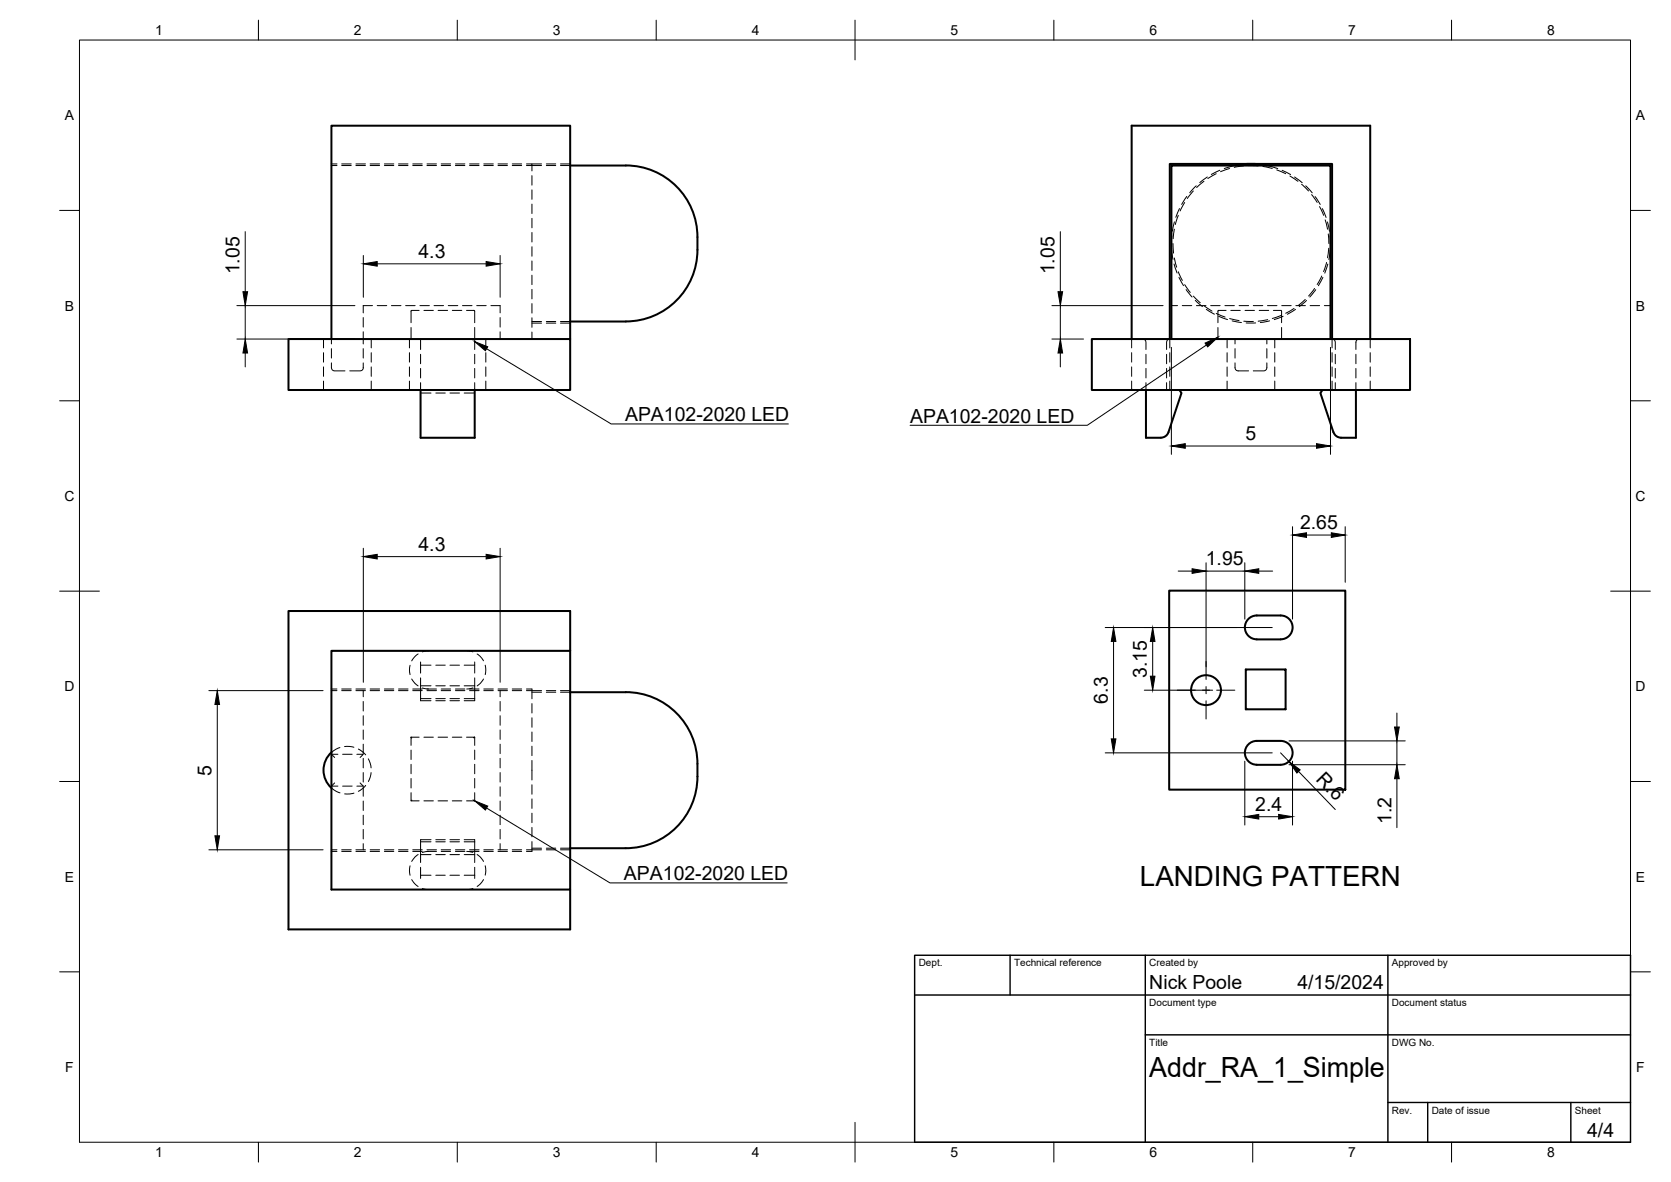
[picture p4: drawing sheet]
<svg xmlns="http://www.w3.org/2000/svg" width="420mm" height="297mm" viewBox="0 0 420 297" stroke-linecap="round" stroke-linejoin="round" font-family="sans-serif">
<!-- layer: Visible -->
<g fill="none" stroke="#000" stroke-width=".51">
<path d="M143.4 41.6h14M157.4 41.6a18.3 18.3 0 0 1 18 20.3 18 18 0 0 1-18 18.9h-14M310.6 41.6a20 20 0 0 1 7.9 0M72.5 85.2h70.9v12.8h-70.9zM83.3 85.2v-53.6h60.1v53.6M105.7 98v12h13.7v-12M274.5 85.2h80v12.8h-80zM284.5 85.2v-53.6h60v53.6M288.1 98v12h3.8M294.1 85.2v-44h40.8v44M294.5 85.2v-43.6h40v43.6M296.5 98l.6 .8-3.3 9.8a2 2 0 0 1-1.9 1.4"/>
<path d="M332.5 98l-.5 .8 3.3 9.8a2.07 2.07 0 0 0 1.9 1.4h3.7v-12M294 148.4h44.3v50h-44.3zM314.1 155.3l1.2-.5 .7-.1h6a3 3 0 0 1 3 3 3 3 0 0 1-3 3h-6a2.99 2.99 0 0 1-2.8-2 2.99 2.99 0 0 1 .9-3.4zM83.3 163.6h60.1v59.9h-60.1zM143.4 174l14-.1a18 18 0 0 1 18 18M143.4 163.6v-10h-70.9v80h70.9v-10.1M313.2 168.2h10.1l-.2 .2M313.4 178.1l-.2 .2h10.1l-.2-.2M313.4 168.4l-.2-.2v10.1M323.3 168.2v10.1M83.3 189.1a6 6 0 0 0 0 8.9M175.4 191.9v1.7a18.1 18.1 0 0 1-18 19.6h-14"/>
<path d="M316 192.2h6M316 192.2a3 3 0 0 1-3-3 3 3 0 0 1 3-3h6a3 3 0 0 1 3 3 3 3 0 0 1-3 3"/>
<circle cx="303.2" cy="173.4" r="3.8"/>
</g>
<!-- layer: Hidden -->
<g fill="none" stroke="#000" stroke-width=".25">
<path d="M83.3 41.6h1.4M83.3 41.2h1.4M85.9 41.6h2.4M85.9 41.2h2.4M89.5 41.6h2.4M89.5 41.2h2.4M93.1 41.6h2.3M93.1 41.2h2.3M96.6 41.6h2.4M96.6 41.2h2.4M100.2 41.6h2.4M100.2 41.2h2.4"/>
<path d="M103.8 41.6h2.4M103.8 41.2h2.4M107.4 41.6h2.3M107.4 41.2h2.3M110.9 41.6h2.4M110.9 41.2h2.4M114.5 41.6h2.4M114.5 41.2h2.4M118.1 41.6h2.4M118.1 41.2h2.4M121.6 41.6h2.4M121.6 41.2h2.4"/>
<path d="M125.2 41.6h2.4M125.2 41.2h2.4M128.8 41.6h2.4M128.8 41.2h2.4M132.4 41.2h1.4v1.8M132.4 41.6h3.8M133.8 44.1v2.4M133.8 47.7v2.4M133.8 51.3v2.4M133.8 54.9v2.3M133.8 58.4v2.4M133.8 41.2h2.4"/>
<path d="M137.4 41.6h2.3M137.4 41.2h2.3M140.9 41.6h2.5M140.9 41.2h2.5M294.6 59.3v2.3M295.3 57.6l-.3 2.4M295.3 55.8l-.5 2.3M296.3 54.1l-.8 2.3M296.6 52.4l-.9 2.2M297.9 50.9l-1.2 2.1M298.4 49.4l-1.3 2M300.1 48l-1.6 1.9"/>
<path d="M300.8 46.7l-1.7 1.7M302.7 45.6l-1.8 1.5M303.6 44.5l-1.9 1.4M305.8 43.7l-2.1 1.2M306.7 42.8l-2.1 1M309.2 42.3l-2.3 .8M310.6 41.6l-2.8 .8M312.7 41.7l-2.4 .4M313.9 41.6l2.4 .1M317.5 41.8l2.4 .5M318.5 41.6l2.8 .8M321 42.7l2.3 1"/>
<path d="M322.4 42.8l2.1 1.1M324.3 44.2l2 1.4M325.5 44.5l1.9 1.4M327.3 46.3l1.7 1.7M328.3 46.7l1.6 1.8M329.8 48.9l1.4 2M330.7 49.4l1.3 2M331.8 51.9l1 2.2M332.5 52.4l.9 2.2M333.2 55.3l.6 2.3M333.8 55.8l.5 2.3M334 58.8l.1 2.4"/>
<path d="M334.4 59.3l.1 2.4M91.3 79.8v2.4M93.7 76.8h-2.4v1.8M94.8 76.8h2.4M98.4 76.8h2.4M102 76.8h2.4M105.4 78l-2 .1v3M105.6 76.8h2.3M106.6 78h2.4M109.1 76.8h2.4M110.2 78h2.3M112.7 76.8h2.4"/>
<path d="M113.7 78h2.4M116.3 76.8h2.4M117.3 78l2 .1 .1 3M119.9 76.8h2.3M123.4 76.8h2.4v1.8M125.8 79.8v2.4M133.8 62v2.4M133.8 65.6v2.4M133.8 69.2v2.3M133.8 72.7v2.4M133.8 76.3v2.4M133.8 79.9v2.4"/>
<path d="M294.5 76.8h1.6M294.6 62.8l.3 2.4M294.9 61.2l.2 2.4M295.2 66.3l.8 2.3M295.3 64.8l.6 2.3M296.3 68.3l1 2.2M296.4 69.7l1.2 2.1M297.3 76.8h2.4M297.9 71.5l1.4 2M298.2 72.8l1.5 1.8M300.1 74.4l1.7 1.7M300.5 75.5l1.8 1.6"/>
<path d="M300.8 76.8h2.4M302.7 76.8l2.1 1.4M303.3 77.8l2.1 1.2M304.4 76.8h2.4M305.8 78.7l2.2 1M306.4 79.5l2.3 .8M308 76.8h2.4M308.3 78l-2 .1-.1 3M309.5 78h2.3M311.6 76.8h2.3M313.1 78h2.3M315.1 76.8h2.4"/>
<path d="M316.6 78h2.4M318.7 76.8h2.4M320.2 78h1.9l.1 .2v2.9M322.2 79.2l-2.3 .8M322.3 76.8h2.4M322.6 79.5l-2.2 .8M325.4 77.5l-2.1 1.2M325.7 77.8l-2 1.2M325.8 76.8h2.4M328.2 75.3l-1.8 1.5M328.5 75.5l-1.8 1.6M329.4 76.8h2.4"/>
<path d="M330.5 72.5l-1.5 1.9M330.8 72.8l-1.5 1.8M332.3 69.4l-1.1 2.1M332.6 69.7l-1.1 2.1M333 76.8h1.5M333.5 66l-.7 2.2M333.9 66.4l-.8 2.2M334.1 62.4l-.3 2.4M334.5 62.9l-.4 2.3M81.3 85.2v2.2M81.3 88.6v2.4M81.3 92.2v2.4"/>
<path d="M81.3 95.8v2.2M83.3 91.2v1.2a.79 .79 0 0 0 .8 .8h2.6M83.3 85.2v1.2M83.3 87.6v2.4M91.3 91.2v1.2a.8 .8 0 0 1-.7 .8h-2.7M91.3 83.4v3M91.3 87.6v2.4M93.3 85.2v2.2M93.3 88.6v2.4M93.3 92.2v2.4M93.3 95.8v2.2M103 85.2v2.2"/>
<path d="M103 88.6v2.4M103 92.2v2.4M103 95.8v2.2M103.4 82.3v2.9M105.7 85.2v2.6M105.7 89v2.4M105.7 92.6v2.4M105.7 96.2v1.8M105.7 98.8h2.7M109.6 98.8h2.4M113.1 98.8h2.4M116.7 98.8h2.7"/>
<path d="M119.4 82.3v5.5M119.4 89v2.4M119.4 92.6v2.4M119.4 96.2v1.8M122.2 85.2v2.2M122.2 88.6v2.4M122.2 92.2v2.4M122.2 95.8v2.2M125.8 83.4v1.8M133.8 80.8h2.4M133.8 83.4v1.8M133.8 81.2h2.4"/>
<path d="M137.4 80.8h2.3M137.4 81.2h2.3M140.9 80.8h2.5M140.9 81.2h2.5M284.5 85.2v2.2M284.5 88.6v2.4M284.5 92.2v2.4M284.5 95.8v2.2M287.3 85.2h.2a.76 .76 0 0 1 .6 .8v1.8M288.1 89v2.4M288.1 92.6v2.4M288.1 96.2v1.8"/>
<path d="M293.3 89v2.4M293.3 92.6v2.4M293.3 96.2v1.8M294.1 87.4v-2.2h-.1a.76 .76 0 0 0-.7 .8v1.8M294.1 88.6v2.4M294.1 92.2v2.4M294.1 95.8v2.2M306.2 82.3v2.9M308.5 85.2v2.2M308.5 88.6v2.4M308.5 92.2v2.4M308.5 95.8v2.2"/>
<path d="M309.2 80.1l2.4 .5M309.8 80.6l2.3 .5M310.5 91.2v1.2a.8 .8 0 0 0 .8 .8h2.6M310.5 85.2v1.2M310.5 87.6v2.4M312.7 80.7l2.5 .1M313.3 81.2h2.4M318.5 91.2v1.2a.79 .79 0 0 1-.8 .8h-2.6M318.5 85.2v1.2M318.5 87.6v2.4M318.7 80.3l-2.3 .4M319.2 80.6l-2.3 .5"/>
<path d="M320.5 85.2v2.2M320.5 88.6v2.4M320.5 92.2v2.4M320.5 95.8v2.2M322.2 82.3v2.9M334.9 87.4v-2.2h.2a.76 .76 0 0 1 .6 .8v1.8M334.9 88.6v2.4M334.9 92.2v2.4M334.9 95.8v2.2M335.7 89v2.4M335.7 92.6v2.4M335.7 96.2v1.8"/>
<path d="M340.9 89v2.4M340.9 92.6v2.4M340.9 96.2v1.8M341.7 85.2h-.1a.76 .76 0 0 0-.7 .8v1.8M344.5 85.2v2.2M344.5 88.6v2.4M344.5 92.2v2.4M344.5 95.8v2.2M83.3 173.6h1.4M83.3 173.2h1.4M85.9 173.6h2.4M85.9 173.2h2.4"/>
<path d="M89.5 173.6h2.4M89.5 173.2h2.4M91.3 173.6v1.5M91.3 176.3v2.4M91.3 179.9v2.4M93.1 173.6h2.3M93.1 173.2h2.3M96.6 173.6h2.4M96.6 173.2h2.4M100.2 173.6h2.4M100.2 173.2h2.4M103.1 167.2l-.1 1.1 .1 1.2"/>
<path d="M103.5 170.6l.9 1.2 .7 .6M103.8 173.6h2.4M103.8 173.2h2.4M105.1 164.3l-.7 .7-.9 1.1M105.7 170.4v5.7h2.7M105.7 166.4v2.7M105.7 167.2h2.7M105.7 172.3h2.7M105.7 175.6h2.7M106.2 172.9l1.5 .3M107.4 173.6h2.3M107.4 173.2h2.3"/>
<path d="M107.7 163.6l-1.5 .2M109.6 167.2h2.4M109.6 172.3h2.4M109.6 175.6h2.4M109.6 176.1h2.4M110.9 173.6h2.4M110.9 173.2h2.4M113.1 167.2h2.4M113.1 172.3h2.4M113.1 175.6h2.4M113.1 176.1h2.4M114.5 173.6h2.4"/>
<path d="M114.5 173.2h2.4M116.7 167.2h2.7M116.7 172.3h2.7M116.7 175.6h2.7M117.3 163.6l1.6 .2M118.1 173.6h2.4M118.1 173.2h2.4M118.9 172.9l-1.6 .3M119.4 170.4v5.7h-2.7M119.4 166.4v2.7M120 164.3l.8 .7 .8 1.1M121.6 170.6l-.8 1.2-.8 .6"/>
<path d="M121.6 173.6h2.4M121.6 173.2h2.4M122 167.2l.2 1.1-.2 1.2M125.2 173.6h2.4M125.2 173.2h2.4M125.8 173.6v1.5M125.8 176.3v2.4M125.8 179.9v2.4M128.8 173.6h2.4M128.8 173.2h2.4M132.4 173.2h1.4v2.4M132.4 173.6h3.8"/>
<path d="M133.8 176.8v2.4M133.8 174h2.4M137.4 173.6h2.3M137.4 174h2.3M140.9 173.6h2.5M140.9 174h2.5M83.3 198l1.2 .8 1 .4M84.1 196.8l-.8 .8h1.7M85 189.6h-1.7l.8 .8M85.5 187.9l-1 .4-1.2 .8M86.1 189.6h2.4M86.1 197.6h2.4"/>
<path d="M86.6 187.6l2.4 .2M89 199.3l-2.3 .2M89.7 189.6h1.6l-.7 .8M90.1 188.2l1.8 1.5M90.6 196.8l.7 .8h-1.6M91.3 183.4v2.4M91.3 187v2.4M91.3 190.6v2.4M91.3 194.1v2.4M91.3 197.7v2.4M91.9 197.4l-1.8 1.5M92.6 190.7l.5 1.1 .2 1.2"/>
<path d="M93.3 194.1l-.2 1.2-.5 1.1M103.4 188.5v2.4M103.4 192.1v2.3M103.4 195.6v2.4M103.4 199.2v2.1M103.4 185.3h2M103.5 185.4l-.1-.1v2M106.6 185.3h2.4M110.2 185.3h2.3M113.7 185.3h2.4M117.3 185.3h2.1l-.3 .1M119.4 185.3v2"/>
<path d="M119.4 188.5v2.4M119.4 192.1v2.3M119.4 195.6v2.4M119.4 199.2v2.1M125.8 183.4v2.4M125.8 187v2.4M125.8 190.6v2.4M125.8 194.1v2.4M125.8 197.7v2.4M133.8 180.4v2.4M133.8 183.9v2.4M133.8 187.5v2.4"/>
<path d="M133.8 191.1v4.9M133.8 197.2v2.4M83.3 213.6h1.4M83.3 214h1.4M85.9 213.6h2.4M85.9 214h2.4M89.5 213.6h2.4M89.5 214h2.4M91.3 201.3v2.4M91.3 204.9v2.3M91.3 208.4v2.4M91.3 212v1.6"/>
<path d="M93.1 213.6h2.3M93.1 214h2.3M96.6 213.6h2.4M96.6 214h2.4M100.2 213.6h2.4M100.2 214h2.4M103.1 217.6l-.1 1.2 .1 1.1M103.5 201l-.1 .3h2M103.8 213.6h2.4M103.8 214h2.4M105.1 214.7l-.7 .7-.9 1.1M105.7 218v2.8"/>
<path d="M105.7 219.9h2.7M105.7 214.8h2.7M105.7 211.5h2.7M106.6 201.3h2.4M107.4 213.6h2.3M107.4 214h2.3M107.7 214l-1.5 .2M108.4 211h-2.7v5.8M109.6 219.9h2.4M109.6 214.8h2.4M109.6 211.5h2.4M109.6 211h2.4"/>
<path d="M110.2 201.3h2.3M110.9 213.6h2.4M110.9 214h2.4M113.1 219.9h2.4M113.1 214.8h2.4M113.1 211.5h2.4M113.1 211h2.4M113.7 201.3h2.4M114.5 213.6h2.4M114.5 214h2.4M116.7 211h2.7v5.8M116.7 219.9h2.7"/>
<path d="M116.7 214.8h2.7M116.7 211.5h2.7M117.3 214l1.6 .2M118.1 213.6h2.4M118.1 214h2.4M119.1 201l.3 .3h-2.1M119.4 218v2.8M120 214.7l.8 .7 .8 1.1M121.6 213.6h2.4M121.6 214h2.4M122 217.6l.2 1.2-.2 1.1M125.2 213.6h2.4"/>
<path d="M125.2 214h2.4M125.8 201.3v2.4M125.8 204.9v2.3M125.8 208.4v2.4M125.8 212v1.6M128.8 213.6h2.4M128.8 214h2.4M132.4 213.6h3.8M133.8 200.8v2.4M133.8 204.4v2.3M133.8 207.9v2.4M133.8 211.5v2.5h-1.4"/>
<path d="M133.8 213.2h2.4M137.4 213.6h2.3M137.4 213.2h2.3M140.9 213.6h2.5M140.9 213.2h2.5M103.5 221.1l.9 1.1 .7 .6M106.2 223.3l1.5 .2M118.9 223.3l-1.6 .2M121.6 221l-.8 1.2-.8 .6"/>
</g>
<!-- layer: BORDER -->
<g fill="none" stroke="#000" stroke-width=".25">
<path d="M20 10.1h390v276.9h-390zM65 5.1v5M115 5.1v5M165 5.1v5M215 5.1v10M265 5.1v5M315 5.1v5M365 5.1v5M15 52.9h5M410 52.9h5M15 100.7h5M410 100.7h5"/>
<path d="M15 148.6h10M405 148.6h10M15 196.4h5M410 196.4h5M15 244.2h5M410 244.2h5M65 287v5M115 287v5M165 287v5M215 282.1v9.9M265 287v5M315 287v5"/>
<path d="M365 287v5"/>
</g>
<!-- layer: TITLEBLOCK -->
<path d="M230 240.1h180v46.9h-180zM230 250h180M254 240.1v9.9M288 240.1v46.9M349 240.1v46.9M288 260.1h122M349 277.1h61M359 277.1v9.9M395 277.1v9.9" fill="none" stroke="#000" stroke-width=".36"/>
<!-- layer: FD_Dimensions -->
<g fill="none" stroke="#000" stroke-width=".25">
<path d="M61.7 58.2v15.1M266.6 58.2v15.1M59.6 76.8h29.6M61.7 76.8v8.4M91.4 64.2v10.5M94.8 66.3h27.4M125.8 64.2v10.5M264.5 76.8h27.9M266.6 76.8v8.4M59.6 85.2h29.6M61.7 88.7v3.5M264.5 85.2h7.9"/>
<path d="M266.6 88.7v3.5M294.5 87.3v26.9M334.5 87.3v26.9M298 112.1h33M91.4 137.8v33.7M94.8 139.9h27.4M125.8 137.8v33.7M325 132.4v23.2M328.5 134.5h6.3M338.2 132.4v13.9M277.9 157.7h42M296.2 143.5h3.5"/>
<path d="M303.3 141.4v26.2M303.3 143.5h9.7M313 141.4v14.2M316.5 143.5h3.5M52.5 173.6h28.7M54.6 177v33M280 161.2v24.5M287.7 173.4h17.2M289.8 161.2v8.7M351.2 179.2v3.5M277.9 189.2h42M313 191.3v16"/>
<path d="M322 189.2l2.1 2.2M324.1 186.2h29.2M324.1 192.2h29.2M325 191.3v16M326.5 193.9l9.2 9.5M351.2 186.2v6M351.2 195.7v12.3M52.5 213.6h28.7M316.5 205.2h5"/>
</g>
<g fill="#000" stroke="#000" stroke-width=".25">
<path d="M61.1 73.3h1.2l-.6 3.5zM91.4 66.3l3.4-.6v1.2zM122.2 65.7l3.6 .6-3.6 .6zM266 73.3h1.2l-.6 3.5zM61.7 85.2l.6 3.5h-1.2zM266.6 85.2l.6 3.5h-1.2zM294.5 112.1l3.5-.6v1.2zM331 111.5l3.5 .6-3.5 .6zM91.4 139.9l3.4-.6v1.2zM122.2 139.3l3.6 .6-3.6 .6zM325 134.5l3.5-.6v1.2zM334.8 133.9l3.4 .6-3.4 .6z"/>
<path d="M299.7 142.9l3.6 .6-3.6 .6zM313 143.5l3.5-.6v1.2zM54.6 173.6l.6 3.4h-1.2zM280 157.7l.6 3.5h-1.2zM289.8 157.7l.6 3.5h-1.2zM289.2 169.9h1.2l-.6 3.5zM279.4 185.7h1.2l-.6 3.5zM324.1 191.4l2.8 2.1-.8 .8zM350.6 182.7h1.2l-.6 3.5zM351.2 192.2l.6 3.5h-1.2zM54 210h1.2l-.6 3.6zM313 205.2l3.5-.5v1.1z"/>
<path d="M321.5 204.7l3.5 .5-3.5 .6z"/>
</g>
<!-- layer: Smart Centers -->
<path d="M296 173.4h4.6M302.3 173.4h1.8M303.3 166.2v4.6M303.3 172.5v1.8M303.3 176.1v4.6M305.9 173.4h4.6" fill="none" stroke="#000" stroke-width=".25"/>
<!-- layer: Leaders -->
<path d="M119.3 85.8l3.3 1.4-.6 .9zM303 86.2l3.2-1.5-2.5 2.5zM119.3 201.2l3.3 1.4-.6 1z" fill="#000" stroke="#000" stroke-width=".25"/>
<path d="M122.3 87.6l31.4 18.9h44.5M303.3 86.7l-29.9 20.2h-44.6M122.3 203.1l31.1 18.8h44.5" fill="none" stroke="#000" stroke-width=".25"/>
<g font-size="7">
<text x="286.6" y="222.7">LANDING PATTERN</text>
<text x="289" y="270.6">Addr_RA_1_Simple</text>
</g>
<g font-size="4.9">
<text x="105.2" y="64.8">4.3</text>
<text x="60.2" y="68.9" transform="rotate(-90 60.2 68.9)">1.05</text>
<text x="265.2" y="68.9" transform="rotate(-90 265.2 68.9)">1.05</text>
<text x="157.2" y="105.8">APA102-2020 LED</text>
<text x="228.8" y="106.2">APA102-2020 LED</text>
<text x="313.2" y="110.6">5</text>
<text x="326.9" y="133">2.65</text>
<text x="105.2" y="138.4">4.3</text>
<text x="303.2" y="142.1">1.95</text>
<text x="288.4" y="170.3" transform="rotate(-90 288.4 170.3)">3.15</text>
<text x="278.5" y="176.8" transform="rotate(-90 278.5 176.8)">6.3</text>
<text x="53.2" y="194.9" transform="rotate(-90 53.2 194.9)">5</text>
<text x="330.7" y="196.1" transform="rotate(46 330.7 196.1)">R.6</text>
<text x="315.6" y="203.8">2.4</text>
<text x="349.8" y="207.1" transform="rotate(-90 349.8 207.1)">1.2</text>
<text x="156.9" y="221.2">APA102-2020 LED</text>
<text x="289" y="248.5">Nick Poole</text>
<text x="326.2" y="248.5">4/15/2024</text>
<text x="399.1" y="285.7">4/4</text>
</g>
<g font-size="3.5">
<text x="39" y="8.8">1</text>
<text x="89" y="8.8">2</text>
<text x="139" y="8.8">3</text>
<text x="189" y="8.8">4</text>
<text x="239" y="8.8">5</text>
<text x="289" y="8.8">6</text>
<text x="339" y="8.8">7</text>
<text x="389" y="8.8">8</text>
<text x="16.3" y="30.2">A</text>
<text x="411.3" y="30.2">A</text>
<text x="16.3" y="78">B</text>
<text x="411.3" y="78">B</text>
<text x="16.2" y="125.9">C</text>
<text x="411.2" y="125.9">C</text>
<text x="16.2" y="173.7">D</text>
<text x="411.2" y="173.7">D</text>
<text x="16.3" y="221.6">E</text>
<text x="411.3" y="221.6">E</text>
<text x="16.4" y="269.4">F</text>
<text x="411.4" y="269.4">F</text>
<text x="39" y="290.8">1</text>
<text x="89" y="290.8">2</text>
<text x="139" y="290.8">3</text>
<text x="189" y="290.8">4</text>
<text x="239" y="290.8">5</text>
<text x="289" y="290.8">6</text>
<text x="339" y="290.8">7</text>
<text x="389" y="290.8">8</text>
</g>
<g font-size="2.5">
<text x="231" y="242.9">Dept.</text>
<text x="255" y="242.9">Technical reference</text>
<text x="289" y="242.9">Created by</text>
<text x="350" y="242.9">Approved by</text>
<text x="289" y="252.8">Document type</text>
<text x="350" y="252.8">Document status</text>
<text x="289" y="262.9">Title</text>
<text x="350" y="262.9">DWG No.</text>
<text x="350" y="279.9">Rev.</text>
<text x="360" y="279.9">Date of issue</text>
<text x="396" y="279.9">Sheet</text>
</g>
</svg>
